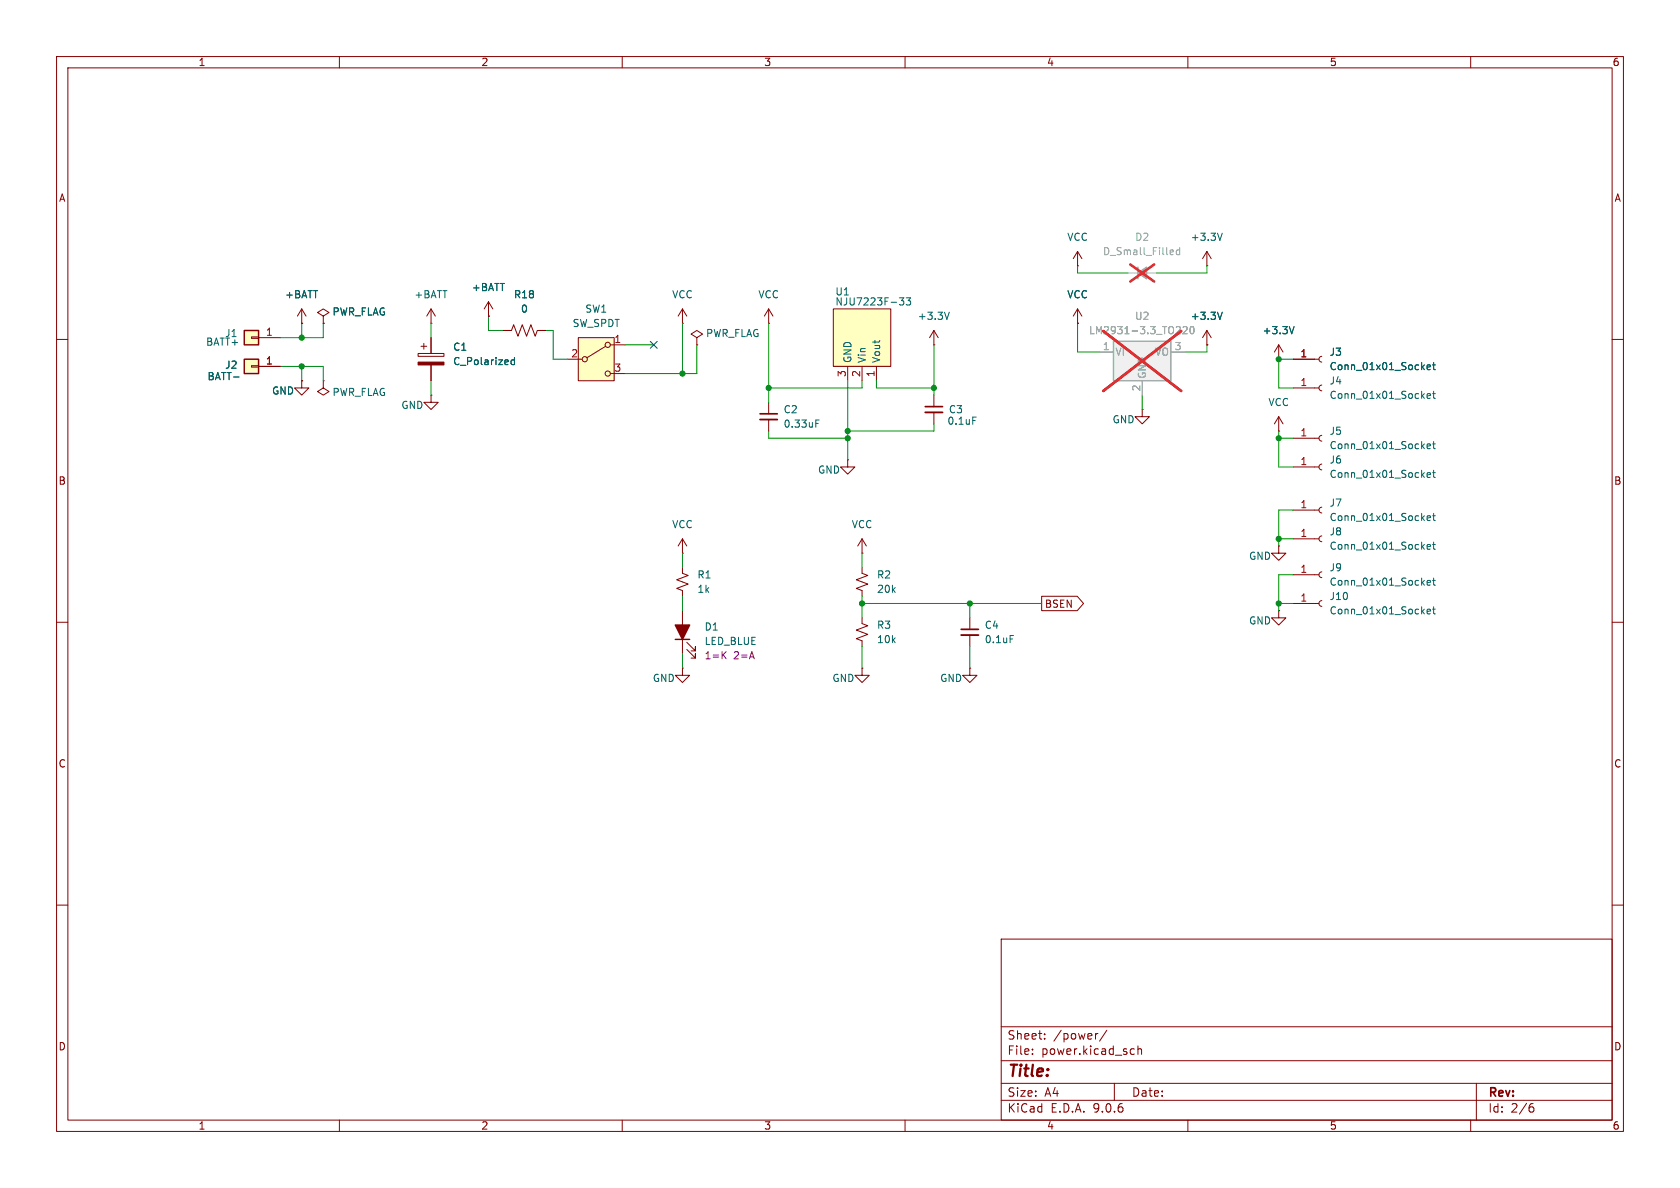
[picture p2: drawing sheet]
<svg xmlns="http://www.w3.org/2000/svg" width="297mm" height="210mm" viewBox="0 0 297 210" stroke-linecap="round" stroke-linejoin="round" font-family="sans-serif">
<g fill="none" stroke="#840000" stroke-width=".18">
<path d="M10 10h277v190h-277zM12 12h273v186h-273zM60 10v2M110 10v2M160 10v2M210 10v2M260 10v2M10 60h2M285 60h2M10 110h2M120.6 118.1v1.3h1.3l-1.3 1.3-1.2-1.3h1.2M120.6 118.1h.1"/>
<path d="M120.6 108v7.6M121.4 114.8l1.5 1.5v-.7v.7h-.7M121.4 113.5l1.5 1.6v-.8v.8h-.7M285 110h2M10 160h2M177 166h108v32h-108zM285 160h2M60 198v2M110 198v2M160 198v2M177 194.5h108M177 191.5h108"/>
<path d="M177 187.5h108M177 181.5h108M182.5 186.3v.1M182.5 185.5v.1M184.7 183.6v.1M184.7 182.8v.1M194.1 182.7l-.3 .1M195.7 182.1l-1.3 2M197 191.5v3M200.1 185.4l.4 .1M200.5 186.3l-.4 .1M201.2 185.5l.2-.1 .3 .1 .1 .9"/>
<path d="M201.2 184.9v1.5M210 198v2M260 198v2M261 191.5v6.5M270.6 195.7h.4l.2 .3-.1 .5-.5 .1M271 195.1l-.4 .1"/>
</g>
<path d="M199.4 48.3h5.1" fill="none" stroke="#a1a1a1" stroke-width=".18"/>
<path d="M201.2 47.2v2.1" fill="none" stroke="#a1a1a1" stroke-width=".25"/>
<path d="M201.2 48.3l1.5-1.1v2.1z" fill="#a1a1a1" stroke="#a1a1a1" stroke-width=".25"/>
<path d="M207.3 44.2l.2 .3-.6 .1M207.4 45h-.1M208.6 43.8v1.2M208.6 44.2h-.4l-.3 .2 .2 .6h.5" fill="none" stroke="#989898" stroke-width=".18"/>
<path d="M199.8 46.8l4.2 3M204 46.8l-4.2 3" fill="none" stroke="#e12e31" stroke-width=".46"/>
<path d="M119.4 113h2.5" fill="none" stroke="#840000" stroke-width=".25"/>
<path d="M119.4 110.5h2.5l-1.3 2.5z" fill="#840000" stroke="#840000" stroke-width=".25"/>
<path d="M127.8 115.7l.6 .8M128.4 115.2l-.7 .7" fill="none" stroke="#840084" stroke-width=".18"/>
<path d="M102.2 59.7h6.4v7.6h-6.4z" fill="#ffffc2"/>
<g fill="none" stroke="#840000" stroke-width=".18">
<path d="M102.2 59.7h6.4v7.6h-6.4zM120.6 57.2h.1M120.6 54.6l-.7 1.3M120.6 54.6l.8 1.3M120.6 54.6v2.6M123.2 59.7l1-.6-1-.7-1 .7 1 .6v1.3M135.9 57.2h.1M135.9 54.6l-.8 1.3M135.9 54.6l.8 1.3M135.9 54.6v2.6M213.4 58.4l-.8 1.3M213.4 58.4l.7 1.3"/>
<path d="M213.4 58.4v2.6M100.3 63.5h2.6M107.1 61.2l-3.3 2M107.9 61h2.6M107.9 66h2.6M123.2 61h.1M201.9 72.4v1.3h1.3l-1.3 1.2-1.2-1.2h1.2M201.9 72.4h.1M213.4 61h.1M226.1 63.5h.1M226.1 76.2h.1M226.1 61l-.8 1.2"/>
<path d="M226.1 61l.7 1.2M226.1 61v2.5M226.1 73.7v2.5M226.1 73.7l-.8 1.2M226.1 73.7l.7 1.2M228.6 77.5h4.6M233.7 77l-.4 .1-.1 .4 .1 .3 .4 .2M228.6 95.3h4.6M228.6 82.6h4.6M228.6 90.2h4.6M233.7 94.7l-.4 .2-.1 .4 .1 .3 .4 .2M233.7 82l-.4 .2-.1 .4 .1 .3 .4 .2"/>
<path d="M233.7 89.7l-.4 .1-.1 .4 .1 .3 .4 .2M120.6 100.3v1l1.1 .4-2.1 .8 2.1 .8-2.1 .7 1 .4v1M226.1 108v1.2h1.2l-1.2 1.3-1.3-1.3h1.3M226.1 108h.1M228.6 101.6h4.6M228.6 106.7h4.6M233.7 101.1l-.4 .1-.1 .4 .1 .4 .4 .1M233.7 106.2l-.4 .1-.1 .4 .1 .3 .4 .2"/>
<circle cx="103.4" cy="63.5" r=".46"/>
<circle cx="107.4" cy="61" r=".46"/>
<circle cx="107.4" cy="66" r=".46"/>
</g>
<g fill="none" stroke="#006464" stroke-width=".18">
<path d="M216.1 55.2l-.4 1.3M228.8 57.7l-.4 1.3M252.3 78.9l.6-.1-.1-.3h-.3l-.2 .2 .1 .6h.4M253.3 78.5h.4M253.4 78v1.1l.3 .2M252.3 84l.6-.1-.1-.3h-.3l-.2 .1 .1 .6h.4M252.3 91.6l.6-.1-.1-.3h-.3l-.2 .2 .1 .6h.4M252.3 96.7l.6-.1-.1-.3h-.3l-.2 .1 .1 .6h.4M253.3 96.3h.4M253.3 83.6h.4M253.3 91.2h.4M253.4 83.1v1.1l.3 .2"/>
<path d="M253.4 90.7v1.1l.3 .2M253.4 95.8v1.1l.3 .2M252.3 103l.6-.1-.1-.2-.3-.1-.2 .2 .1 .6h.4M252.3 108.1l.6-.1-.1-.3h-.3l-.2 .2 .1 .6h.4M253.3 102.6h.4M253.3 107.7h.4M253.4 102.2v1.1l.3 .1M253.4 107.3v1l.3 .2"/>
</g>
<path d="M196.8 60.3h10.2v7h-10.2z" fill="#f0f0f0"/>
<path d="M196.8 60.3h10.2v7h-10.2z" fill="none" stroke="#a1a1a1" stroke-width=".25"/>
<path d="M194.3 62.2h2.5M201.9 67.3v2.6M207 62.2h2.5" fill="none" stroke="#a1a1a1" stroke-width=".18"/>
<path d="M209.2 57.9l.4-.2 .3 .4-.8 .9h.8M210.5 57.9l.2-.2a.68 .68 0 0 1 .4 .7 .68 .68 0 0 1-.4 .6l-.2-.1-.1-.4z" fill="none" stroke="#989898" stroke-width=".18"/>
<path d="M195 58.5l13.8 10.6M208.8 58.5l-13.8 10.6" fill="none" stroke="#e12e31" stroke-width=".46"/>
<g fill="none" stroke="#840000" stroke-width=".18">
<path d="M165.1 58.4v2.6M165.1 58.4l-.8 1.3M165.1 58.4l.8 1.3M190.5 47h.1M190.5 57.2h.1M190.5 44.5l-.8 1.2M190.5 44.5l.8 1.2M190.5 44.5v2.5M190.5 54.6v2.6M190.5 54.6l-.8 1.3M190.5 54.6l.8 1.3M213.4 47h.1"/>
<path d="M213.4 44.5l-.8 1.2M213.4 44.5l.7 1.2M213.4 44.5v2.5M135.9 71.1v2.1M135.9 74.2v2M165.1 61h.1M165.1 69.9v2M165.1 72.9v2M228.6 63.5h4.6M228.6 68.6h4.6M233.7 63l-.4 .1-.1 .4 .1 .4 .4 .1M233.7 68.1l-.4 .1-.1 .4 .1 .3 .4 .2"/>
<path d="M120.6 97.8h.1M120.6 95.3l-.7 1.2M120.6 95.3l.8 1.2M120.6 95.3v2.5M149.9 81.3v1.3h1.2l-1.2 1.2-1.3-1.2h1.3M149.9 81.3h.1M226.1 96.5v1.3h1.2l-1.2 1.3-1.3-1.3h1.3M226.1 96.5h.1M152.4 118.1v1.3h1.3l-1.3 1.3-1.3-1.3h1.3M152.4 118.1h.1M152.4 109.2v1l1 .4-2 .8 2 .7-2 .8 1 .4v1M171.4 118.1v1.3h1.3l-1.3 1.3-1.2-1.3h1.2"/>
<path d="M171.4 118.1h.1M171.4 109.2v2.1M171.4 112.3v2"/>
</g>
<path d="M167.8 55.2l-.4 1.3M216.1 41.2l-.4 1.3M144.2 74.9h.4M144.2 74.2h.6M172 73.7h.6M252.3 64.9l.6-.1-.1-.2-.3-.1-.2 .2 .1 .6h.4M252.3 70l.6-.1-.1-.3h-.3l-.2 .2 .1 .6h.4M253.3 64.5h.4M253.3 69.6h.4M253.4 64.1v1.1l.3 .1M253.4 69.2v1l.3 .2M178.6 112.3h.6" fill="none" stroke="#006464" stroke-width=".18"/>
<path d="M134.4 73.2h3M163.6 71.9h3M169.9 111.3h3.1" fill="none" stroke="#840000" stroke-width=".3"/>
<path d="M134.4 74.2h3M163.6 72.9h3M169.9 112.3h3.1" fill="none" stroke="#840000" stroke-width=".33"/>
<path d="M147.3 54.6h10.2v10.2h-10.2z" fill="#ffffc2"/>
<g fill="none" stroke="#840000" stroke-width=".18">
<path d="M53.3 57.2h.1M53.3 54.6l-.7 1.3M53.3 54.6l.8 1.3M53.3 54.6v2.6M57.1 55.9l1.1-.7-1.1-.6-1 .6 1 .7v1.3M57.1 57.2h.1M88.9 58.4h1.5l.4-1 .8 2 .7-2 .8 2 .8-2 .7 2 .4-1h1.5M147.3 54.6h10.2v10.2h-10.2zM53.3 67.3v1.3h1.3l-1.3 1.3-1.2-1.3h1.2M53.3 67.3h.1M57.1 67.3v1.3l1.1 .6-1.1 .7-1-.7 1-.6M57.1 67.3h.1"/>
<path d="M149.9 64.8v2.5M152.4 64.8v2.5M154.9 64.8v2.5M152.4 97.8h.1M152.4 95.3v2.5M152.4 95.3l-.8 1.2M152.4 95.3l.8 1.2M152.4 100.3v1l1 .4-2 .8 2 .8-2 .7 1 .4v1"/>
</g>
<path d="M159 52.6h.8l-.4 .5 .3 .2v.5l-.2 .1h-.4M160.2 52.6h.8l-.4 .5 .3 .2v.5l-.2 .1-.5-.1" fill="none" stroke="#006464" stroke-width=".18"/>
<path d="M43.2 58.4h2.5v2.6h-2.5z" fill="#ffffc2"/>
<path d="M43.2 58.4h2.5v2.6h-2.5z" fill="none" stroke="#840000" stroke-width=".25"/>
<path d="M44.4 59.6h1.3v.2h-1.3zM45.7 59.7h3.8" fill="none" stroke="#840000" stroke-width=".18"/>
<path d="M43.2 63.5h2.5v2.5h-2.5z" fill="#ffffc2"/>
<path d="M43.2 63.5h2.5v2.5h-2.5z" fill="none" stroke="#840000" stroke-width=".25"/>
<g fill="none" stroke="#840000" stroke-width=".18">
<path d="M53.3 57.2h.1M57.1 57.2h.1M76.2 57.2h.1M76.2 54.6l-.8 1.3M76.2 54.6l.8 1.3M76.2 54.6v2.6M76.2 59.7v2.8M86.4 55.9h.1M86.4 53.3l-.8 1.3M86.4 53.3l.7 1.3M86.4 53.3v2.6M88.9 58.4h1.3"/>
<path d="M95.2 58.4h1.3M190.5 57.2h.1M44.4 64.6h1.3v.3h-1.3zM45.7 64.8h3.8M53.3 67.3h.1M73.9 62.5h4.6v.5h-4.6zM74.4 61.2h1M74.9 60.7v1M76.2 69.9v1.2h1.3l-1.3 1.3-1.3-1.3h1.3M76.2 69.9h.1M76.2 64.5v2.8M213.4 61h.1"/>
<path d="M226.1 63.5h.1M228.6 63.5h3.8M184.1 105.4h6.3l1.2 1.3-1.2 1.3h-6.3z"/>
</g>
<path d="M216.1 55.2l-.4 1.3M228.8 57.7l-.4 1.3M41.3 66.6h1M90.9 63.2v1.3M90.9 63.7l-.3-.1-.3 .3 .2 .5h.4M252.3 64.9l.6-.1-.1-.2-.3-.1-.2 .2 .1 .6h.4M253.3 64.5h.4M253.4 64.1v1.1l.3 .1" fill="none" stroke="#006464" stroke-width=".18"/>
<path d="M73.9 64h4.6v.5h-4.6z" fill="#840000" stroke="#840000" stroke-width=".18"/>
<g fill="none" stroke="#009600" stroke-width=".18">
<path d="M53.3 57.2v2.5M57.1 57.2v2.5h-7.6M76.2 57.2v2.5M86.4 55.9v2.5h2.5M96.5 58.4h1.3v5.1h2.5M120.6 57.2v8.8M135.9 57.2v13.9M190.5 47v1.3h8.9M190.5 57.2v5h3.8M213.4 47v1.3h-8.9M49.5 64.8h7.6v2.5M53.3 64.8v2.5"/>
<path d="M76.2 67.3v2.6M110.5 61h5.1M123.2 61v5h-12.7M135.9 76.2v1.3h14M149.9 67.3v14M152.4 67.3v1.3h-16.5M154.9 67.3v1.3h10.2M165.1 61v8.9M165.1 74.9v1.3h-15.2M201.9 69.9v2.5M213.4 61v1.2h-3.9M226.1 76.2v6.4h2.5"/>
<path d="M226.1 77.5h2.5M228.6 63.5h-2.5v5.1h2.5M120.6 97.8v2.5M152.4 97.8v2.5M226.1 95.3h2.5M228.6 90.2h-2.5v6.3M120.6 105.4v2.6M120.6 115.6v2.5M152.4 105.4v3.8M152.4 114.3v3.8M152.4 106.7h31.7M171.4 106.7v2.5"/>
<path d="M171.4 114.3v3.8M226.1 106.7h2.5M228.6 101.6h-2.5v6.4"/>
</g>
<path d="M115 60.4l1.2 1.2M116.2 60.4l-1.2 1.2" fill="none" stroke="#000084" stroke-width=".18"/>
<path d="M209.2 57.9l.4-.2 .3 .4-.8 .9h.8M210.5 57.9l.2-.2a.68 .68 0 0 1 .4 .7 .68 .68 0 0 1-.4 .6l-.2-.1-.1-.4z" fill="none" stroke="#989898" stroke-width=".18"/>
<path d="M194.3 62.2h2.5M201.9 67.3v2.6M207 62.2h2.5" fill="none" stroke="#a1a1a1" stroke-width=".18"/>
<path d="M195 58.5l13.8 10.6M208.8 58.5l-13.8 10.6" fill="none" stroke="#e12e31" stroke-width=".46"/>
<g fill="#009600" stroke="#009600" stroke-width=".18">
<circle cx="226.1" cy="106.7" r=".46"/>
<circle cx="226.1" cy="77.5" r=".46"/>
<circle cx="226.1" cy="95.3" r=".46"/>
<circle cx="226.1" cy="63.5" r=".46"/>
<circle cx="135.9" cy="68.6" r=".46"/>
<circle cx="120.6" cy="66" r=".46"/>
<circle cx="149.9" cy="76.2" r=".46"/>
<circle cx="149.9" cy="77.5" r=".46"/>
<circle cx="171.4" cy="106.7" r=".46"/>
<circle cx="165.1" cy="68.6" r=".46"/>
<circle cx="152.4" cy="106.7" r=".46"/>
<circle cx="53.3" cy="64.8" r=".46"/>
<circle cx="53.3" cy="59.7" r=".46"/>
</g>
<text font-size="2.8" fill="#840000" x="178" y="190.9">Title:</text>
<g font-size="2.1" fill="#840000">
<text x="178" y="184">Sheet:</text>
<text x="186.2" y="184">/power/</text>
<text x="178" y="186.7">File:</text>
<text x="184.1" y="186.7">power.kicad_sch</text>
<text x="178" y="196.9">KiCad</text>
<text x="178" y="194.1">Size:</text>
<text x="184.7" y="194.1">A4</text>
<text x="185.7" y="196.9">E.D.A.</text>
<text x="193.3" y="196.9">9.0.6</text>
<text x="200" y="194.1">Date:</text>
<text x="263" y="194.3">Rev:</text>
<text x="263" y="196.9">Id:</text>
<text x="267.1" y="196.9">2/6</text>
</g>
<g font-size="1.8" fill="#840000">
<text x="35" y="11.9">1</text>
<text x="85" y="11.9">2</text>
<text x="135" y="11.9">3</text>
<text x="185" y="11.9">4</text>
<text x="235" y="11.9">5</text>
<text x="285" y="11.9">6</text>
<text x="10.3" y="35.9">A</text>
<text x="285.3" y="35.9">A</text>
<text x="10.3" y="85.9">B</text>
<text x="285.3" y="85.9">B</text>
<text x="184.6" y="107.6">BSEN</text>
<text x="10.3" y="135.9">C</text>
<text x="285.3" y="135.9">C</text>
<text x="10.3" y="185.9">D</text>
<text x="285.3" y="185.9">D</text>
<text x="35" y="199.9">1</text>
<text x="85" y="199.9">2</text>
<text x="135" y="199.9">3</text>
<text x="185" y="199.9">4</text>
<text x="235" y="199.9">5</text>
<text x="285" y="199.9">6</text>
</g>
<g font-size="1.8" fill="#006464">
<text x="188.6" y="42.8">VCC</text>
<text x="210.4" y="42.8">+3.3V</text>
<text x="50.3" y="52.9">+BATT</text>
<text x="73.2" y="52.9">+BATT</text>
<text x="83.3" y="51.7">+BATT</text>
<text x="90.8" y="52.9">R18</text>
<text x="118.7" y="52.9">VCC</text>
<text x="134" y="52.9">VCC</text>
<text x="147.6" y="52.4">U1</text>
<text x="188.6" y="52.9">VCC</text>
<text x="39.7" y="59.8">J1</text>
<text x="58.7" y="56">PWR_FLAG</text>
<text x="92" y="55.5">0</text>
<text x="101.1" y="58">SW_SPDT</text>
<text x="103.4" y="55.5">SW1</text>
<text x="124.7" y="59.8">PWR_FLAG</text>
<text x="147.6" y="54.2">NJU7223F-33</text>
<text x="162.2" y="56.7">+3.3V</text>
<text x="210.4" y="56.7">+3.3V</text>
<text x="223.1" y="59.3">+3.3V</text>
<text x="36.3" y="61.3">BATT+</text>
<text x="39.7" y="65.4">J2</text>
<text x="80" y="62.2">C1</text>
<text x="80" y="64.7">C_Polarized</text>
<text x="150.7" y="64.3" transform="rotate(-90 150.7 64.3)">GND</text>
<text x="153.3" y="64.3" transform="rotate(-90 153.3 64.3)">Vin</text>
<text x="155.8" y="64.3" transform="rotate(-90 155.8 64.3)">Vout</text>
<text x="235" y="63.1">J3</text>
<text x="235" y="65.6">Conn_01x01_Socket</text>
<text x="36.6" y="67.4">BATT-</text>
<text x="48" y="70">GND</text>
<text x="58.7" y="70.2">PWR_FLAG</text>
<text x="224.1" y="72">VCC</text>
<text x="235" y="68.2">J4</text>
<text x="235" y="70.7">Conn_01x01_Socket</text>
<text x="70.9" y="72.5">GND</text>
<text x="138.4" y="73.3">C2</text>
<text x="138.4" y="75.8">0.33uF</text>
<text x="167.4" y="75.3">0.1uF</text>
<text x="167.6" y="73.3">C3</text>
<text x="196.6" y="75">GND</text>
<text x="235" y="77.1">J5</text>
<text x="144.5" y="83.9">GND</text>
<text x="235" y="82.1">J6</text>
<text x="235" y="79.6">Conn_01x01_Socket</text>
<text x="235" y="89.8">J7</text>
<text x="235" y="84.7">Conn_01x01_Socket</text>
<text x="118.7" y="93.6">VCC</text>
<text x="150.5" y="93.6">VCC</text>
<text x="235" y="94.8">J8</text>
<text x="235" y="92.3">Conn_01x01_Socket</text>
<text x="220.7" y="99.2">GND</text>
<text x="235" y="101.2">J9</text>
<text x="235" y="97.4">Conn_01x01_Socket</text>
<text x="123.2" y="102.5">R1</text>
<text x="123.2" y="105">1k</text>
<text x="154.9" y="102.5">R2</text>
<text x="154.9" y="105">20k</text>
<text x="235" y="103.7">Conn_01x01_Socket</text>
<text x="235" y="106.3">J10</text>
<text x="124.5" y="111.7">D1</text>
<text x="154.9" y="111.4">R3</text>
<text x="154.9" y="113.9">10k</text>
<text x="174" y="111.4">C4</text>
<text x="174" y="113.9">0.1uF</text>
<text x="220.7" y="110.6">GND</text>
<text x="235" y="108.8">Conn_01x01_Socket</text>
<text x="124.5" y="114.2">LED_BLUE</text>
<text x="115.3" y="120.8">GND</text>
<text x="147.1" y="120.8">GND</text>
<text x="166.1" y="120.8">GND</text>
</g>
<g font-size="1.8" fill="#989898">
<text x="194.9" y="45.3">D_Small_Filled</text>
<text x="200.6" y="42.8">D2</text>
<text x="192.4" y="59.3">LM2931-3.3_TO220</text>
<text x="200.6" y="56.7">U2</text>
<text x="197.1" y="63.1">VI</text>
<text x="204.1" y="63.1">VO</text>
<text x="202.8" y="67.1" transform="rotate(-90 202.8 67.1)">GND</text>
</g>
<g font-size="1.8" fill="#a90000">
<text x="46.9" y="59.4">1</text>
<text x="46.9" y="64.5">1</text>
<text x="100.9" y="63.2">2</text>
<text x="108.5" y="60.7">1</text>
<text x="108.5" y="65.8">3</text>
<text x="229.8" y="63.2">1</text>
<text x="149.6" y="66.7" transform="rotate(-90 149.6 66.7)">3</text>
<text x="152.1" y="66.7" transform="rotate(-90 152.1 66.7)">2</text>
<text x="154.7" y="66.7" transform="rotate(-90 154.7 66.7)">1</text>
<text x="229.8" y="68.3">1</text>
<text x="229.8" y="77.2">1</text>
<text x="229.8" y="82.3">1</text>
<text x="229.8" y="89.9">1</text>
<text x="229.8" y="95">1</text>
<text x="229.8" y="101.3">1</text>
<text x="229.8" y="106.4">1</text>
</g>
<g font-size="1.8" fill="#aaa">
<text x="194.9" y="62">1</text>
<text x="207.6" y="62">3</text>
<text x="201.7" y="69.3" transform="rotate(-90 201.7 69.3)">2</text>
</g>
<g font-size="1.8" fill="#840084">
<text x="124.5" y="116.8">1=K</text>
<text x="129.7" y="116.8">2=A</text>
</g>
</svg>
